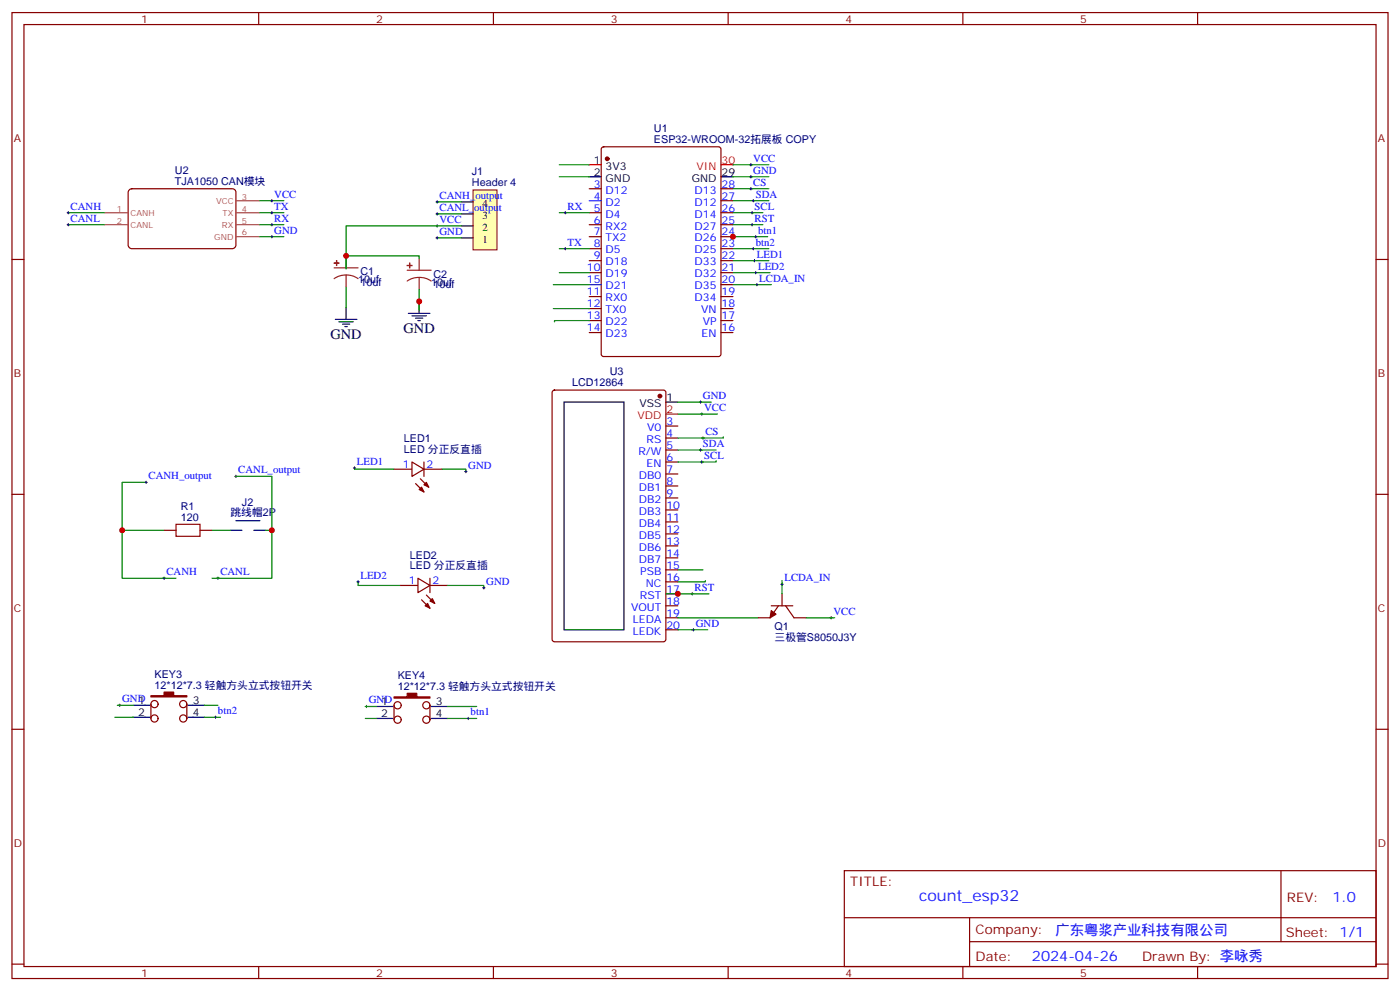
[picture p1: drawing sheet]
<svg xmlns="http://www.w3.org/2000/svg" width="412mm" height="292mm" viewBox="0 0 412 292" stroke-linecap="round" stroke-linejoin="round" font-family="sans-serif">
<g fill="none" stroke="#870000" stroke-width=".35">
<path d="M3.5 3.7h405.4v284.3h-405.4zM7.1 7.2h398.2v277.3h-398.2zM76.2 3.7v3.5M145.3 3.7v3.5M214.5 3.7v3.5M283.6 3.7v3.5M352.8 3.7v3.5M38 56l.8-.4h29.6l.7 .2 .4 .8-.1 15.9-.4 .5-.6 .2-29.9-.1-.5-.4-.3-.6v-15.5zM173.6 55.6h3.5M177.3 43.4l.5-.2h33.9l.6 .4 .1 60.6-.5 .7-34.1 .1-.7-.5v-60.6zM212.4 55.6h3.5M212.4 59.1h3.5"/>
<path d="M3.5 76.4h3.6M173.6 62.6h3.5M173.6 66.1h3.5M173.6 69.7h3.5M173.6 73.2h3.5M173.6 76.7h3.5M212.4 62.6h3.5M212.4 66.1h3.5M212.4 69.7h3.5M212.4 73.2h3.5M212.4 76.7h3.5M405.3 76.4h3.6"/>
<path d="M173.6 80.3h3.5M173.6 87.3h3.5M173.6 90.8h3.5M173.6 94.4h3.5M173.6 97.9h3.5M212.4 80.3h3.5M212.4 87.3h3.5M212.4 90.8h3.5M212.4 94.4h3.5M212.4 97.9h3.5M212.4 83.8h3.5M3.5 145.5h3.6"/>
<path d="M48.3 156.1h3.6M58.9 156.1h3.5M405.3 145.5h3.6M3.5 214.7h3.6M405.3 214.7h3.6M248.7 256.3h156.6v28.2h-156.6zM377.3 256.3v20.9M248.7 270.1h156.5M285.6 277.2h119.6M285.6 270.1v14.2M3.5 283.8h3.6M76.2 284.5v3.5"/>
<path d="M145.3 284.5v3.5M214.5 284.5v3.5M283.6 284.5v3.5M352.8 284.5v3.5M405.3 283.8h3.6"/>
</g>
<circle cx="178.9" cy="46.7" r=".53" fill="#870000" stroke="#870000" stroke-width=".35"/>
<path d="M173.6 48.5h3.5M212.4 48.5h3.5" fill="none" stroke="#f00" stroke-width=".35"/>
<path d="M173.6 52h3.5M212.4 52h3.5" fill="none" stroke="#000" stroke-width=".35"/>
<path d="M173.6 59.1h3.5M173.6 83.8h3.5" fill="none" stroke="#00f" stroke-width=".35"/>
<path d="M164.7 48.5h8.9M164.7 52h8.9M215.9 55.6h10.6M164.7 62.6h8.9M164.7 73.2h8.9M164.7 80.3h8.9M173.6 94.4h-10.3v.3M43 142h-7v14.1M48.3 156.1h-12.3v14.1h15.9" fill="none" stroke="#008700" stroke-width=".35"/>
<path d="M51.9 154.3h7v3.6h-7z" fill="none" stroke="#a10000" stroke-width=".35"/>
<path d="M69.5 59.1h7.1M30.7 62.6h7M30.7 66.1h7M69.5 62.6h7.1M69.5 66.1h7.1M69.5 69.7h7.1" fill="none" stroke="#a64a4a" stroke-width=".35"/>
<path d="M139.3 55.9h7.1v17.7h-7.1z" fill="#ffffb0" stroke="#800000" stroke-width=".29"/>
<path d="M135.8 59.4h3.5M135.8 70h3.5M135.8 66.5h3.5M135.8 63h3.5" fill="none" stroke="#000" stroke-width=".35"/>
<g fill="none" stroke="#008700" stroke-width=".35">
<path d="M76.6 59.1h7M128.8 59.4h7M215.9 59.1h10.6M215.9 48.5h10.6M215.9 52h10.6M20.1 62.6h10.6M20.1 66.1h10.6M76.6 62.6h7M76.6 66.1h7M76.6 69.7h7M128.8 70h7M128.8 63h7"/>
<path d="M163 83.8h10.6"/>
</g>
<g fill="none" stroke="#000" stroke-width=".29">
<path d="M79.7 59.1h.7M80.1 58.7v.7M128.4 59.4h.7M128.8 59.1v.7M220.8 48.5h.7M220.8 52h.7M221.2 48.2v.7M221.2 51.7v.7M19.8 62.6h.7M19.8 66.1h.7M20.1 62.3v.7M20.1 65.8v.7"/>
<path d="M79.7 62.6h.7M79.7 66.1h.7M79.7 69.7h.7M80.1 62.3v.7M80.1 65.8v.7M80.1 69.3v.7M128.4 63h.7M128.4 70h.7M128.4 66.5h.7M128.8 62.6v.7M128.8 66.1v.8M128.8 69.7v.7"/>
<path d="M69.5 139.9v.7M42.7 142h.7M43 141.6v.7M69.1 140.2h.7M48 170.2h.7M48.3 169.9v.7M63.9 170.2h.7M64.2 169.9v.7"/>
</g>
<path d="M116.1 138.1h5.3" fill="none" stroke="#870000" stroke-width=".35"/>
<path d="M121.4 136l3.5 2.1-3.5 2.1z" fill="#fff" stroke="#870000" stroke-width=".35"/>
<path d="M124.9 136v4.2M124.9 138.1h5.3M122.4 142.3l2.5 2.5M123.8 140.9l2.5 2.5M117.8 172.3h5.3" fill="none" stroke="#870000" stroke-width=".35"/>
<g fill="#870000" stroke="#870000" stroke-width=".35">
<path d="M124.9 142.7l.7-.7 .7 1.4z"/>
<path d="M123.5 144.1l.7-.7 .7 1.4z"/>
</g>
<path d="M123.1 170.2l3.5 2.1-3.5 2.1z" fill="#fff" stroke="#870000" stroke-width=".35"/>
<g fill="none" stroke="#870000" stroke-width=".35">
<path d="M162.9 115l.4-.2h32.1l.7 .5v72.9l-.4 .7h-32.4l-.6-.4-.1-73zM196.1 125.4h3.6M196.1 128.9h3.6M196.1 132.5h3.6M196.1 136h3.6M196.1 139.5h3.6M196.1 143.1h3.6M196.1 146.6h3.6M196.1 150.1h3.6M196.1 153.6h3.6M196.1 157.2h3.6M124.2 176.6l2.4 2.4"/>
<path d="M125.6 175.2l2.5 2.4M126.6 170.2v4.2M126.6 172.3h5.3M196.1 160.7h3.6M196.1 164.2h3.6M196.1 167.7h3.6M196.1 171.3h3.6M196.1 174.8h3.6M196.1 178.3h3.6M227.2 178.3h6.3M229.3 178.3l-2.5 3.6h-3.5M230.4 174.8v3.5"/>
<path d="M231.4 178.3l2.5 3.6h3.5M196.1 181.9h3.6M196.1 185.4h3.6M44.4 207.3v4.2M55 207.3v4.2M116.1 207.6v4.2M126.6 207.6v4.2"/>
<circle cx="45.5" cy="211.5" r="1.06"/>
<circle cx="45.5" cy="207.3" r="1.06"/>
<circle cx="54" cy="207.3" r="1.06"/>
<circle cx="54" cy="211.5" r="1.06"/>
<circle cx="117.1" cy="211.8" r="1.06"/>
<circle cx="117.1" cy="207.6" r="1.06"/>
<circle cx="125.6" cy="211.8" r="1.06"/>
<circle cx="125.6" cy="207.6" r="1.06"/>
</g>
<g fill="#870000" stroke="#870000" stroke-width=".35">
<path d="M126.6 176.9l.8-.7 .7 1.4z"/>
<path d="M125.2 178.3l.7-.7 .7 1.4z"/>
<path d="M44.4 204.8h3.9v-1.1h2.9v1.1h3.8v.3h-10.6z"/>
<path d="M116.1 205.1h3.8v-1h2.9v1h3.8v.4h-10.5z"/>
<path d="M227.2 179.7l1.4 1.1-1.8 1.1z"/>
<circle cx="194.4" cy="116.6" r=".53"/>
</g>
<g fill="none" stroke="#008700" stroke-width=".35">
<path d="M102 75.3h21.5v.7M135.8 66.5h-33.8v12.7M215.5 69.7h10.6M215.9 62.6h8.8M215.9 66.1h8.8M215.9 73.2h10.6M215.9 76.7h10.6M102 84.5v6M123.5 85.2v6M163 90.8h10.6M215.9 80.3h10.9M215.9 83.8h11.3"/>
<path d="M199.7 118.4h9.8M104.4 137.8v.3h11.7M130.2 138.1h7v.7M199.7 132.5h11.3M199.7 121.9h11.6M211 135.6v.4h-11.3M213.1 128.6v.3h-13.4M62.4 156.1h5.3M69.5 140.2h10.6v15.9M78.3 156.1h1.8v14.1h-17.7M105.5 171.3v1h12.3M131.9 172.3h10.6v.7"/>
<path d="M196.1 174.8h12.7M199.7 167.7h7.4M207.8 170.9v.4h-8.1M230.4 170.9v3.9M199.7 181.9h23.6M199.7 185.4h8.8M237.4 181.9h8.5M33.9 211.1h5.3M34.6 207.6h4.6M60.3 207.6h3.9M60.3 211.1h4.6M107.6 208h3.2"/>
<path d="M107.6 211.5h3.2M131.9 208h8.5M131.9 211.5h8.5"/>
</g>
<g fill="none" stroke="#000" stroke-width=".29">
<path d="M220.8 55.6h.7M221.2 55.2v.7M221.5 59.1h.7M221.9 58.7v.7M166.2 62.6h.7M166.2 73.2h.7M166.5 62.3v.7M166.5 72.8v.8M221.2 62.6h.7M221.2 66.1h.7M221.5 73.2h.7M221.5 62.3v.7"/>
<path d="M221.5 65.8v.7M221.9 72.8v.8M221.9 76.7h.7M222.2 69.7h.8M222.2 76.4v.7M222.6 69.3v.7M222.6 79.9v.7M222.2 80.3h.8M222.6 83.8h.7M223 83.4v.7M206 118.4h.7M206.4 118v.7"/>
<path d="M104.1 137.8h.7M104.4 137.4v.7M136.9 138.8h.7M137.2 138.5v.7M206 132.5h.7M206.4 132.1v.7M206.4 121.9h.7M206.4 136h.7M206.7 121.5v.7M206.7 135.6v.7M206.7 128.9h.7M207.1 128.6v.7"/>
<path d="M105.1 171.3h.7M105.5 170.9v.7M142.2 173h.7M142.5 172.7v.7M203.6 174.8h.7M203.9 174.4v.8M230 172h.7M230.4 171.6v.7M203.9 185.4h.7M204.3 185v.7M244.5 181.9h.7M244.8 181.5v.7"/>
<path d="M34.9 207.6h.7M35.3 207.3v.7M63.1 211.1h.8M63.5 210.8v.7M107.6 208h.7M107.9 207.6v.7M137.6 211.5h.7M137.9 211.1v.7"/>
</g>
<g fill="none" stroke="#000" stroke-width=".35">
<path d="M98.8 94h6.3M99.8 94.7h4.3M100.9 95.4h2.1M101.6 96.1h.7M102 90.5v3.5M120.3 92.3h6.3M121.4 93h4.2M122.4 93.7h2.1M123.1 94.4h.7M123.5 88.7v3.6M166.2 118.4h17.6v67h-17.6zM196.1 118.4h3.6"/>
<path d="M67.7 156.1h3.6M69.5 153.3h7.1M74.8 156.1h3.5M39.2 207.6h4.9M39.2 211.1h4.9M55.4 207.6h4.9M55.4 211.1h4.9M110.8 208h4.9M110.8 211.5h4.9M127 208h4.9M127 211.5h4.9"/>
</g>
<path d="M196.1 121.9h3.6" fill="none" stroke="#f00" stroke-width=".35"/>
<path d="M98.4 78.8h7.1M102 75.3v3.5M119.9 79.6h7.1M123.5 76v3.6M102 81l1.8 .2 1.7 .8M102 81l-1.9 .2-1.7 .8M102 81v3.5M123.5 81.7l1.8 .2 1.7 .8M123.5 81.7l-1.9 .2-1.7 .8M123.5 81.7v3.5" fill="none" stroke="#8c2424" stroke-width=".35"/>
<g fill="#8c2424" stroke="#8c2424" stroke-width=".35">
<path d="M98.4 77.4l1.4 .1z"/>
<path d="M99.1 76.7l.1 1.4z"/>
<path d="M119.9 78.1l1.5 .1z"/>
<path d="M120.6 77.4l.1 1.4z"/>
</g>
<g fill="#c00">
<circle cx="36" cy="156.1" r=".88"/>
<circle cx="80.1" cy="156.1" r=".88"/>
<circle cx="215.9" cy="69.7" r=".88"/>
<circle cx="199.7" cy="174.8" r=".88"/>
<circle cx="123.5" cy="88.7" r=".88"/>
<circle cx="102" cy="75.3" r=".88"/>
</g>
<text font-size="4.6" fill="#00f" x="270.8" y="265.3">count_esp32</text>
<g font-size="4.2">
<text x="97.4" y="99.7">GND</text>
<text x="118.9" y="97.9">GND</text>
</g>
<g font-size="4.2" fill="#00f">
<text x="392.5" y="265.6">1.0</text>
<text x="310.9" y="275.1">广东粤浆产业科技有限公司</text>
<text x="304" y="282.9">2024-04-26</text>
</g>
<g font-size="3.9" fill="#800">
<text x="250.5" y="260.9">TITLE:</text>
<text x="379.1" y="265.6">REV:</text>
<text x="287.4" y="275.1">Company:</text>
<text x="378.7" y="275.7">Sheet: 1/1</text>
<text x="287.4" y="282.8">Date:</text>
<text x="336.4" y="282.8">Drawn By: 李咏秀</text>
</g>
<g font-size="3.2" fill="#800">
<text x="41.6" y="6.7">1</text>
<text x="110.8" y="6.7">2</text>
<text x="179.9" y="6.7">3</text>
<text x="249.1" y="6.7">4</text>
<text x="318.2" y="6.7">5</text>
<text x="4.1" y="41.8">A</text>
<text x="405.9" y="41.8">A</text>
<text x="4.1" y="110.9">B</text>
<text x="405.9" y="110.9">B</text>
<text x="4.1" y="180.1">C</text>
<text x="405.9" y="180.1">C</text>
<text x="4.1" y="249.2">D</text>
<text x="405.9" y="249.2">D</text>
<text x="41.6" y="287.5">1</text>
<text x="110.8" y="287.5">2</text>
<text x="179.9" y="287.5">3</text>
<text x="249.1" y="287.5">4</text>
<text x="318.2" y="287.5">5</text>
</g>
<g font-size="3.2" fill="#000080">
<text x="192.6" y="39">U1</text>
<text x="192.6" y="42.2">ESP32-WROOM-32拓展板 COPY</text>
<text x="51.5" y="51.3">U2</text>
<text x="139" y="51.6">J1</text>
<text x="51.5" y="54.5">TJA1050 CAN模块</text>
<text x="139" y="54.9">Header 4</text>
<text x="105.5" y="83.4">10uf</text>
<text x="106.2" y="81">C1</text>
<text x="127.7" y="81.8">C2</text>
<text x="106.2" y="84.2">10uf</text>
<text x="127" y="84.1">10uf</text>
<text x="127.7" y="84.9">10uf</text>
<text x="168.5" y="113.5">LCD12864</text>
<text x="179.6" y="110.3">U3</text>
<text x="119" y="130.2">LED1</text>
<text x="119" y="133.4">LED 分正反直插</text>
<text x="71.3" y="149">J2</text>
<text x="53.3" y="153.3">120</text>
<text x="53.3" y="150.2">R1</text>
<text x="67.9" y="152">跳线帽2P</text>
<text x="120.8" y="167.6">LED 分正反直插</text>
<text x="120.8" y="164.5">LED2</text>
<text x="228.2" y="185.6">Q1</text>
<text x="228.2" y="188.8">三极管S8050J3Y</text>
<text x="45.5" y="202.7">12*12*7.3 轻触方头立式按钮开关</text>
<text x="45.5" y="199.5">KEY3</text>
<text x="117.2" y="203">12*12*7.3 轻触方头立式按钮开关</text>
<text x="117.2" y="199.9">KEY4</text>
</g>
<g font-size="3.2" fill="#00f">
<text x="221.9" y="47.6">VCC</text>
<text x="221.9" y="51.2">GND</text>
<text x="80.8" y="58.2">VCC</text>
<text x="129.5" y="58.6">CANH_output</text>
<text x="174.9" y="55.2">3</text>
<text x="174.9" y="58.7">4</text>
<text x="178.4" y="57">D12</text>
<text x="204.6" y="57">D13</text>
<text x="212.5" y="58.7">27</text>
<text x="212.5" y="55.2">28</text>
<text x="221.9" y="54.7">CS</text>
<text x="222.6" y="58.2">SDA</text>
<text x="20.8" y="61.7">CANH</text>
<text x="20.8" y="65.3">CANL</text>
<text x="80.8" y="61.7">TX</text>
<text x="80.8" y="65.3">RX</text>
<text x="129.5" y="62.1">CANL_output</text>
<text x="129.5" y="65.6">VCC</text>
<text x="167.2" y="61.7">RX</text>
<text x="174.9" y="62.3">5</text>
<text x="174.9" y="65.8">6</text>
<text x="178.4" y="60.5">D2</text>
<text x="178.4" y="64">D4</text>
<text x="204.6" y="64">D14</text>
<text x="204.6" y="60.5">D12</text>
<text x="212.5" y="65.8">25</text>
<text x="212.5" y="62.3">26</text>
<text x="222.2" y="61.7">SCL</text>
<text x="222.2" y="65.3">RST</text>
<text x="80.8" y="68.8">GND</text>
<text x="129.5" y="69.1">GND</text>
<text x="174.9" y="69.3">7</text>
<text x="178.4" y="67.6">RX2</text>
<text x="178.4" y="71.1">TX2</text>
<text x="204.6" y="71.1">D26</text>
<text x="204.6" y="67.6">D27</text>
<text x="212.5" y="69.3">24</text>
<text x="223.3" y="68.8">btn1</text>
<text x="167.2" y="72.3">TX</text>
<text x="174.9" y="72.8">8</text>
<text x="174.9" y="76.4">9</text>
<text x="178.4" y="74.6">D5</text>
<text x="204.6" y="74.6">D25</text>
<text x="212.5" y="72.8">23</text>
<text x="212.5" y="76.4">22</text>
<text x="222.6" y="72.3">btn2</text>
<text x="223" y="75.8">LED1</text>
<text x="172.9" y="79.9">10</text>
<text x="172.9" y="83.4">15</text>
<text x="178.4" y="78.1">D18</text>
<text x="178.4" y="81.7">D19</text>
<text x="204.6" y="81.7">D32</text>
<text x="204.6" y="78.1">D33</text>
<text x="212.5" y="83.4">20</text>
<text x="212.5" y="79.9">21</text>
<text x="223.3" y="79.4">LED2</text>
<text x="223.7" y="82.9">LCDA_IN</text>
<text x="172.9" y="87">11</text>
<text x="178.4" y="88.7">RX0</text>
<text x="178.4" y="85.2">D21</text>
<text x="204.6" y="88.7">D34</text>
<text x="204.6" y="85.2">D35</text>
<text x="212.5" y="87">19</text>
<text x="172.9" y="90.5">12</text>
<text x="172.9" y="94">13</text>
<text x="178.4" y="92.3">TX0</text>
<text x="178.4" y="95.8">D22</text>
<text x="206.5" y="92.3">VN</text>
<text x="207" y="95.8">VP</text>
<text x="212.5" y="94">17</text>
<text x="212.5" y="90.5">18</text>
<text x="172.9" y="97.5">14</text>
<text x="178.4" y="99.3">D23</text>
<text x="206.7" y="99.3">EN</text>
<text x="212.5" y="97.5">16</text>
<text x="207.1" y="117.5">GND</text>
<text x="196.3" y="125.1">3</text>
<text x="207.4" y="121">VCC</text>
<text x="190.5" y="130.4">RS</text>
<text x="190.7" y="126.8">V0</text>
<text x="196.3" y="128.6">4</text>
<text x="207.1" y="131.6">SDA</text>
<text x="207.8" y="128.1">CS</text>
<text x="105.1" y="136.9">LED1</text>
<text x="118.6" y="137.8">1</text>
<text x="125.6" y="137.8">2</text>
<text x="137.9" y="137.9">GND</text>
<text x="188.1" y="133.9">R/W</text>
<text x="190.5" y="137.4">EN</text>
<text x="196.3" y="132.1">5</text>
<text x="196.3" y="135.6">6</text>
<text x="207.4" y="135.1">SCL</text>
<text x="43.7" y="141.1">CANH_output</text>
<text x="70.2" y="139.3">CANL_output</text>
<text x="188.2" y="140.9">DB0</text>
<text x="196.3" y="139.2">7</text>
<text x="196.3" y="142.7">8</text>
<text x="188.2" y="144.5">DB1</text>
<text x="188.2" y="148">DB2</text>
<text x="196.3" y="146.2">9</text>
<text x="196.3" y="149.8">10</text>
<text x="188.2" y="151.5">DB3</text>
<text x="188.2" y="155">DB4</text>
<text x="196.3" y="153.3">11</text>
<text x="188.2" y="158.6">DB5</text>
<text x="196.3" y="156.8">12</text>
<text x="196.3" y="160.3">13</text>
<text x="188.2" y="162.1">DB6</text>
<text x="188.2" y="165.6">DB7</text>
<text x="196.3" y="163.9">14</text>
<text x="196.3" y="167.4">15</text>
<text x="49" y="169.3">CANH</text>
<text x="64.9" y="169.3">CANL</text>
<text x="106.2" y="170.4">LED2</text>
<text x="120.4" y="172">1</text>
<text x="127.4" y="172">2</text>
<text x="143.2" y="172.2">GND</text>
<text x="188.6" y="169.2">PSB</text>
<text x="190.2" y="172.7">NC</text>
<text x="196.3" y="170.9">16</text>
<text x="204.6" y="173.9">RST</text>
<text x="231.1" y="171.1">LCDA_IN</text>
<text x="185.9" y="179.7">VOUT</text>
<text x="188.5" y="176.2">RST</text>
<text x="196.3" y="174.4">17</text>
<text x="196.3" y="178">18</text>
<text x="186.5" y="183.3">LEDA</text>
<text x="196.3" y="181.5">19</text>
<text x="196.3" y="185">20</text>
<text x="205" y="184.5">GND</text>
<text x="245.5" y="181">VCC</text>
<text x="186.4" y="186.8">LEDK</text>
<text x="36" y="206.7">GND</text>
<text x="108.7" y="207.1">GND</text>
<text x="64.2" y="210.3">btn2</text>
<text x="138.6" y="210.6">btn1</text>
</g>
<g font-size="3.2">
<text x="174.9" y="48.2">1</text>
<text x="174.9" y="51.7">2</text>
<text x="178.4" y="49.9">3V3</text>
<text x="178.4" y="53.4">GND</text>
<text x="203.8" y="53.4">GND</text>
<text x="212.5" y="51.7">29</text>
<text x="142.2" y="64.6">3</text>
<text x="142.2" y="61">4</text>
<text x="142.2" y="71.6">1</text>
<text x="142.2" y="68.1">2</text>
<text x="188.3" y="119.8">VSS</text>
<text x="196.3" y="118">1</text>
<text x="40.7" y="207.3">1</text>
<text x="56.8" y="207.3">3</text>
<text x="112.3" y="207.6">1</text>
<text x="128.4" y="207.6">3</text>
<text x="40.7" y="210.8">2</text>
<text x="56.8" y="210.8">4</text>
<text x="112.3" y="211.1">2</text>
<text x="128.4" y="211.1">4</text>
</g>
<g font-size="3.2" fill="#f00">
<text x="205.2" y="49.9">VIN</text>
<text x="212.5" y="48.2">30</text>
<text x="187.8" y="123.3">VDD</text>
<text x="196.3" y="121.5">2</text>
</g>
<g font-size="2.5" fill="#a54b4b">
<text x="71.3" y="58.7">3</text>
<text x="34.4" y="62.3">1</text>
<text x="34.4" y="65.8">2</text>
<text x="38.5" y="63.7">CANH</text>
<text x="63.7" y="60.1">VCC</text>
<text x="65.6" y="63.7">TX</text>
<text x="71.3" y="62.3">4</text>
<text x="71.3" y="65.8">5</text>
<text x="38.5" y="67.2">CANL</text>
<text x="63.1" y="70.7">GND</text>
<text x="65.4" y="67.2">RX</text>
<text x="71.3" y="69.3">6</text>
</g>
</svg>
